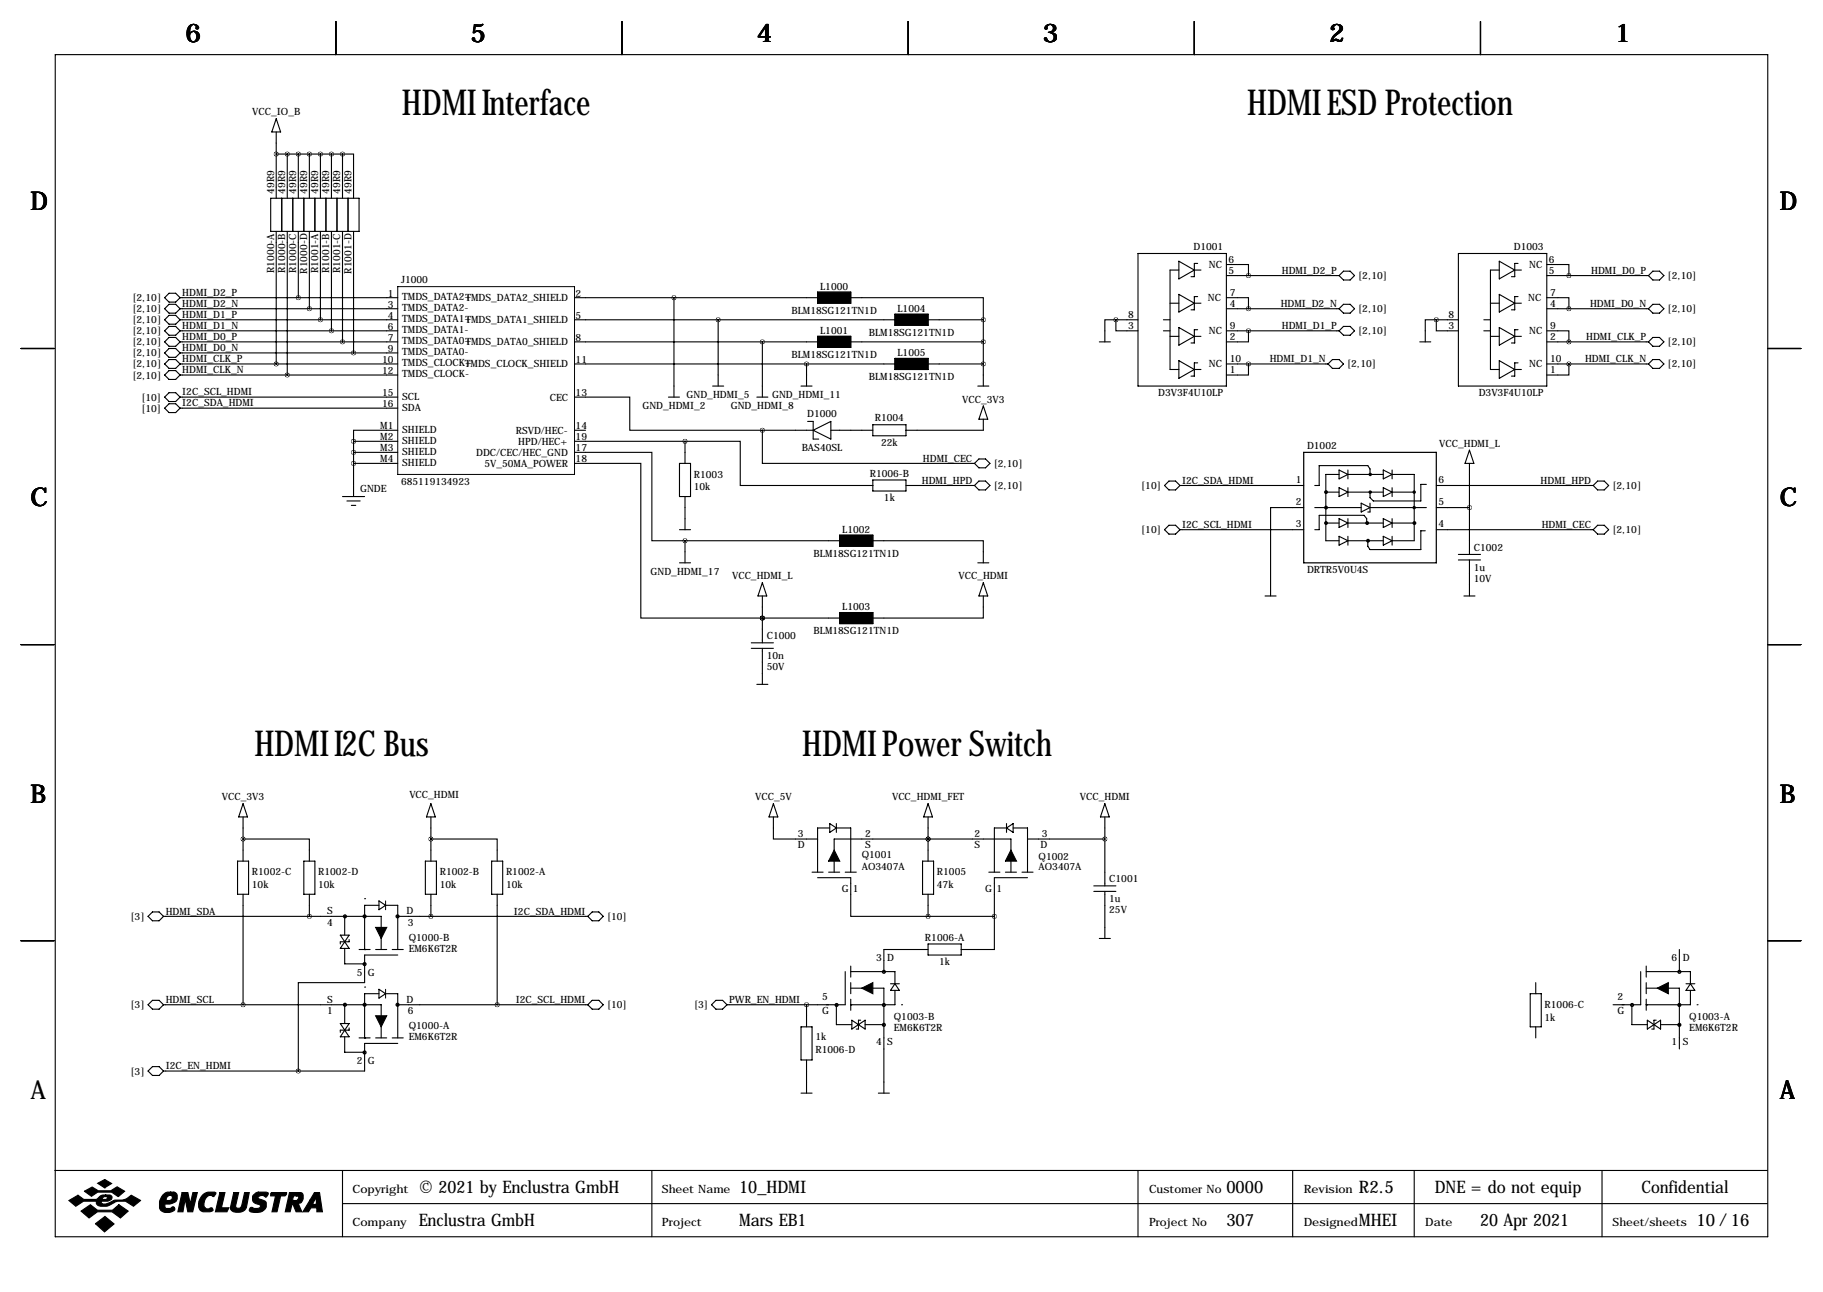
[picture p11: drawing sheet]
<svg xmlns="http://www.w3.org/2000/svg" width="419mm" height="297mm" viewBox="0 0 419 297" stroke-linecap="round" stroke-linejoin="round" font-family="sans-serif">
<g fill="none" stroke="#000" stroke-width=".25">
<path d="M12.7 12.6h393.7v271.7h-393.7zM77.2 4.9v7.7M143 4.9v7.7M208.8 4.9v7.7M274.6 4.9v7.7M340.4 4.9v7.7M63.5 30.3v15.3M63.5 27.3l1 3h-2zM63.5 35.4h15.2M66 35.4v10.2M68.6 35.4v10.2M71.1 35.4v10.2"/>
<path d="M73.7 35.4v10.2M76.2 35.4v10.2M78.7 35.4h2.6v10.2M78.7 35.4v10.2M62.2 45.6h20.3v7.6h-20.3zM63.5 53.2v30.5M64.8 45.6v7.6M66 53.2v33M67.3 45.6v7.6M68.6 53.2v15.2M69.8 45.6v7.6M71.1 53.2v17.8"/>
<path d="M72.4 45.6v7.6M73.7 53.2v20.3M74.9 45.6v7.6M76.2 53.2v22.9M77.5 45.6v7.6M78.7 53.2v25.4M80 45.6v7.6M81.3 53.2v27.9M261.6 58.3h20.3v30.5h-20.3zM335.3 58.3h20.3v30.5h-20.3zM37.8 73.5l1.1-1h1.5l1 1-1 1h-1.5zM37.8 76.1l1.1-1.1h1.5l1 1.1-1 1h-1.5z"/>
<path d="M37.8 78.6l1.1-1h1.5l1 1-1 1h-1.5zM37.8 71l1.1-1h1.5l1 1-1 1h-1.5zM38.9 67.4h1.5l1 1-1 1.1h-1.5l-1.1-1.1zM41.4 68.4h50M41.4 73.5h50M41.4 78.6h50M41.4 76.1h50M41.4 71h50M132.1 68.4h55.9M132.1 73.5h73.6M132.1 78.6h55.9M154.9 68.4v22.9"/>
<path d="M165.1 73.5v15.3M175.3 78.6v12.7M188 67.2h7.6v2.5h-7.6zM188 77.3h7.6v2.6h-7.6zM195.6 68.4h30.5v5.1M195.6 78.6h30.5M205.7 72.2h7.7v2.6h-7.7zM213.4 73.5h12.7M226.1 73.5v15.3M252.7 78.6h2.6M256.5 73.5v2.6h5.1M256.5 73.5h-2.5v5.1"/>
<path d="M256.5 73.5h5.1M267.5 73.5h1.5M267.5 76.1h1.5M269 69.7h2M269 77.3h2M271 62.1h-2v22.8h2M271 60.1l3.6 2-3.6 2zM271 67.7l3.6 2-3.6 2zM271 75.3l3.6 2-3.6 2.1zM274.6 69.7h1.5M274.6 77.3h1.5M274.6 62.1h1.5"/>
<path d="M275.3 60.6h-.7v3h-.8M275.3 68.2h-.7v3h-.8M275.3 75.8h-.7v3.1h-.8M281.9 60.8h5.1v2.6M281.9 68.4h5.1v2.6M281.9 76.1h25.9M281.9 63.4h25.9M281.9 71h25.9M287 76.1v2.5h-5.1M307.8 76.1l1.1-1.1h1.5l1 1.1-1 1h-1.5zM307.8 71l1.1-1h1.5l1 1-1 1h-1.5zM308.9 62.3h1.5l1 1.1-1 1h-1.5l-1.1-1z"/>
<path d="M326.4 78.6h2.5M330.2 73.5v2.6h5.1M330.2 73.5h-2.5v5.1M330.2 73.5h5.1M341.1 73.5h1.5M341.1 76.1h1.5M342.6 69.7h2.1M342.6 77.3h2.1M344.7 62.1h-2.1v22.8h2.1M344.7 60.1l3.5 2-3.5 2zM344.7 67.7l3.5 2-3.5 2zM344.7 75.3l3.5 2-3.5 2.1z"/>
<path d="M348.2 69.7h1.6M348.2 77.3h1.6M348.2 62.1h1.6M349 68.2h-.8v3h-.7M349 60.6h-.8v3h-.7M349 75.8h-.8v3.1h-.7M355.6 60.8h5.1v2.6M355.6 68.4h5.1v2.6M355.6 76.1h5.1v2.5M355.6 78.6h23.4M355.6 63.4h23.4M355.6 71h23.4"/>
<path d="M379 78.6l1-1h1.5l1 1-1 1h-1.5zM379 71l1-1h1.5l1 1-1 1h-1.5zM379 63.4l1-1.1h1.5l1 1.1-1 1h-1.5zM4.8 80.1h7.6M37.8 81.1l1.1-1h1.5l1 1-1 1.1h-1.5zM37.8 83.7l1.1-1h1.5l1 1-1 1h-1.5zM37.8 86.2l1.1-1h1.5l1 1-1 1h-1.5zM37.8 91.3l1.1-1h1.5l1 1-1 1h-1.5zM37.8 93.8l1.1-1h1.5l1 1-1 1.1h-1.5zM41.4 83.7h50M41.4 86.2h50M41.4 81.1h50"/>
<path d="M41.4 91.3h50M41.4 93.8h50M91.4 98.9h-10.1v2.6M132.1 91.3h12.7v7.6h30.5M132.1 83.7h73.6M132.1 98.9h2.5M153.7 91.3h2.5M163.8 88.8h2.6M174 91.3h2.5M175.3 98.9v7.6h48.7M175.3 98.9h11.6M184.1 88.8h2.6"/>
<path d="M185.4 83.7v5.1M185.7 96.9h1.2v4.1h1.3M186.9 98.9l4.1-2v4.1zM191 98.9h9.7M200.7 97.6h7.6v2.6h-7.6zM205.7 82.4h7.7v2.5h-7.7zM213.4 83.7h12.7M224.8 88.8h2.5M226.1 96.4v2.5h-17.8M226.1 93.3l1 3.1h-2.1zM271 82.9l3.6 2-3.6 2.1zM274.6 84.9h1.5"/>
<path d="M275.3 83.4h-.7v3.1h-.8M281.9 83.7h23.4M287 83.7v2.5h-5.1M305.3 83.7l1-1h1.5l1.1 1-1.1 1h-1.5zM344.7 82.9l3.5 2-3.5 2.1zM348.2 84.9h1.6M349 83.4h-.8v3.1h-.7M355.6 83.7h23.4M360.7 83.7v2.5h-5.1M379 83.7l1-1h1.5l1 1-1 1h-1.5zM406.4 80.1h7.6M78.7 114.2h5.1"/>
<path d="M79.8 115.2h3M80.8 116.2h1M81.3 101.5v12.7M81.3 106.5h10.1M81.3 104h10.1M81.3 101.5h10.1M132.1 106.5h15.2v35.6h28M132.1 104h17.8v20.3h7.6M132.1 101.5h25.4M156.2 106.5h2.5v7.7h-2.5zM157.5 101.5h12.7v10.1h30.5M157.5 101.5v5"/>
<path d="M157.5 114.2v7.6M200.7 110.3h7.6v2.6h-7.6zM208.3 111.6h15.7M225 105.5h1.6l1 1-1 1.1h-1.6l-1-1.1zM225 110.6h1.6l1 1-1 1h-1.6l-1-1zM267.7 111.6l1-1h1.6l1 1-1 1h-1.6zM271.3 111.6h28.4M299.7 116.7h-7.6v20.3M302.3 116.7h10.6M304.8 113.1h3M307.8 108.1l2.1 1-2.1 1zM307.8 112.1l2.1 1-2.1 1.1z"/>
<path d="M307.8 119.2l2.1 1.1-2.1 1zM307.8 109.1h-3v15.2h3M309.9 108.1v2M309.9 112.1v2.1M309.9 119.2v2.1M309.9 109.1h8.1M309.9 113.1h8.1M312.9 115.7l2.1 1-2.1 1zM315 109.1v-1.3l-.5-.8h-11.2v4.6h-1M315 115.7v2h-.5M315 116.7h12.9M318 108.1l2 1-2 1z"/>
<path d="M318 112.1l2 1-2 1.1zM318 119.2l2 1.1-2 1zM320 109.1h5.1v15.2h-5.1M320 108.1v2M320 112.1v2.1M320 119.2v2.1M320 113.1h5.1M327.9 111.4h-1.3v3.8h-10.9l-.7-.8v-1.3M330.2 116.7h7.6M330.2 111.6h36.1M337.8 106.5v21M337.8 103.5l1 3h-2z"/>
<path d="M366.3 111.6l1-1h1.5l1 1-1 1h-1.5zM156.2 121.8h2.5M156.2 129.4h2.5M157.5 124.3h35.5M157.5 124.3v5.1M175.3 137v10.8M175.3 134l1 3h-2.1zM193 123h7.7v2.6h-7.7zM200.7 124.3h25.4v5.1M224.8 129.4h2.5M226.1 137v5.1h-25.4M226.1 134l1 3h-2.1z"/>
<path d="M267.7 121.8l1-1h1.6l1 1-1 1h-1.6zM271.3 121.8h28.4M290.8 137h2.6M304.8 120.3h3M307.8 123.3l2.1 1-2.1 1zM309.9 123.3v2M309.9 120.3h8.1M309.9 124.3h8.1M314.2 120.3v-1.1l-.6-.7h-10.3v3.3h-1M318 123.3l2 1-2 1zM320 123.3v2M320 120.3h5.1"/>
<path d="M327.7 122h-1.1v4.4h-11.6l-.5-.8v-1.3M330.2 121.8h36.1M335.3 127.5h5.1M335.3 128.7h5.1M336.5 137h2.6M337.8 128.7v8.3M367.3 120.8h1.5l1 1-1 1h-1.5l-1-1zM4.8 148.2h7.6M172.7 147.8h5.1M172.7 149.1h5.1M174 157.3h2.5M175.3 142.1h.1"/>
<path d="M175.3 142.1h17.7M175.3 149.1v8.2M193 140.8h7.7v2.6h-7.7zM406.4 148.2h7.6M54.6 198h2.5v7.6h-2.5zM55.9 192.9h15.2v5.1M55.9 187.8v10.2M55.9 184.8l1 3h-2zM69.8 198h2.6v7.6h-2.6zM97.8 198h2.5v7.6h-2.5zM99.1 192.9h15.2v5.1M99.1 187.8v10.2"/>
<path d="M99.1 184.8l1 3h-2.1zM113 198h2.6v7.6h-2.6zM177.8 187.8v5.1h10.2M177.8 184.8l1 3h-2zM190.8 190.4h-2.8v10.1M190.8 189.3l1.5 1.1-1.5 1zM191.8 195.4v-2.5h40.6v2.5M191.8 198v2.5M192.3 190.4h3.3v10.1M192.3 189.3v2.1M212.1 198h2.5v7.6h-2.5zM213.4 192.9h.1"/>
<path d="M213.4 187.8v10.2M213.4 184.8l1 3h-2.1zM231.4 190.4h-2.8v10.1M231.4 190.4l1.5-1.1v2.1zM231.4 189.3v2.1M232.4 198v2.5M232.9 190.4h3.3v10.1M236.2 192.9h17.8M254 187.8v15.9M254 184.8l1 3h-2zM4.8 216.3h7.6M34 210.7l1.1-1h1.5l1 1-1 1h-1.5z"/>
<path d="M37.6 210.7h50v2.5M55.9 205.6v25.4M71.1 205.6v5.1M78.2 215l2.1 3h-2.1l2.1-3zM79.2 210.7v4.3M79.2 218v3.6h4.6M80.3 216v.5h-2.1v.5M82.5 218.3h2.6M83.8 206.6h.1M83.8 218.3h.1M86.4 218.3h2.5M87.1 208.1h-3.3v10.2"/>
<path d="M87.1 207.1l1.5 1-1.5 1.1zM87.6 215.8v2.5M88.6 208.1h2.8v10.2M90.2 218.3h2.5M91.4 219.6h-7.6v6.3h-15.2v20.3M91.4 210.7h43.7M99.1 205.6v5.1M114.3 205.6v25.4M135.1 210.7l1-1h1.6l1 1-1 1h-1.6zM186.7 200.5h2.5M188 201.8h7.6v8.9h17.8M190.5 200.5h2.5"/>
<path d="M194.3 200.5h2.5M213.4 205.6v5.1M213.4 217h7.6v2.6h-7.6zM213.4 210.7h15.2M213.4 218.3h-10.2v5.1M227.3 200.5h2.6M228.6 210.7v7.6h-7.6M231.1 200.5h2.6M234.9 200.5h2.6M236.2 201.8h-7.6v8.9M251.5 203.7h5M251.5 204.9h5"/>
<path d="M252.7 215.8h2.6M254 204.9v10.9M386.1 218.3v5.1M406.4 216.3h7.6M35.1 230h1.5l1 1-1 1h-1.5l-1.1-1zM37.6 231h50v2.5M78.2 235.3h2.1l-2.1 3.1h2.1zM79.2 231v4.3M79.2 238.4v3.5h4.6M80.3 236.3v.5h-2.1v.5M82.5 238.6h2.6M83.8 226.9h.1"/>
<path d="M83.8 238.6h.1M86.4 238.6h2.5M87.1 228.5h-3.3v10.1M87.1 227.4l1.5 1.1-1.5 1zM87.6 236.1v2.5M88.6 228.5h2.8v10.1M90.2 238.6h2.5M91.4 231h43.7M91.4 239.9h-7.6v6.3h-46.2M135.1 231l1-1h1.6l1 1-1 1h-1.6zM163.6 231l1-1h1.5l1 1-1 1h-1.5zM184.1 236.1h2.6v7.6h-2.6z"/>
<path d="M185.4 231v5.1M192.3 231v4.6h3.5M194.3 223.4v7.6h-27.2M195.6 231h.1M195.6 222.1v2.5M195.6 225.9v2.6M195.6 229.7v2.6M195.6 223.4h10.1v2.8M195.6 227.2h2.5M195.8 234.6l3.1 2v-2l-3.1 2zM197.9 234.6h-.5v2h-.6M198.9 235.6h4.3"/>
<path d="M200.7 227.2h2.5v24.1M204.7 226.2h2.1M205.7 227.7v3.3h-10.1M205.7 226.2l1.1 1.5h-2.1zM207.3 231h.1M351.8 228.5h2.5v7.6h-2.5zM353.1 225.9v2.6M353.1 236.1v2.5M375.2 231v4.6h3.5M377.2 223.4v7.6h-6.4M378.5 231h.1M378.5 227.2h2.5"/>
<path d="M378.5 223.4h10.1v2.8M378.5 222.1v2.5M378.5 225.9v2.6M378.5 229.7v2.6M378.7 234.6l3.1 2v-2l-3.1 2zM380.7 234.6h-.5v2h-.5M381.8 235.6h4.3M383.5 227.2h2.6v14M387.6 226.2h2M388.6 227.7v3.3h-10.1M388.6 226.2l1 1.5h-2zM390.1 231h.1"/>
<path d="M35.1 245.2h1.5l1 1-1 1.1h-1.5l-1.1-1.1zM184.1 251.3h2.6M185.4 243.7v7.6M201.9 251.3h2.6M12.6 269.1h393.7M78.7 269.1v15.2M78.7 276.7h327.6M149.9 269.1v15.2M261.6 269.1v15.2M297.2 269.1v15.2M325.1 269.1v15.2M368.3 269.1v15.2"/>
</g>
<g fill="#000" stroke="#000" stroke-width=".25">
<path d="M188 67.2h7.6v2.5h-7.6zM188 77.3h7.6v2.6h-7.6zM205.7 72.2h7.7v2.6h-7.7zM205.7 82.4h7.7v2.5h-7.7zM193 123h7.7v2.6h-7.7zM193 140.8h7.7v2.6h-7.7zM191.8 195.4l1.2 2.6h-2.5zM232.4 195.4l1.3 2.6h-2.6zM86.4 213.2h2.5l-1.3 2.6zM86.4 233.5h2.5l-1.3 2.6zM198.1 227.2l2.6-1.3v2.6zM381 227.2l2.5-1.3v2.6z"/>
<path d="M15.8 276l2.1-1.2 1.4 1h2.8l.3-.2a1.77 1.77 0 0 1 1.9-.9v.4l-.6 .2-.2 .5h.9l.3-.6-.4-.1v-.4h.9a.59 .59 0 0 1 .6 .7l-.2 .4-.8 .4h-1.4l-.1 .1 .1 .4a3.2 3.2 0 0 0 2.7-.7l.3-.1a4 4 0 0 0 3.8-1.1l2.1 1.2-1.6 1.3a4 4 0 0 0-5.5-.2 2.66 2.66 0 0 1-2.9-.2l-.1-.7h-3l-1.8 1.1zM19.4 273.9l1.8-1 1.4 .9h2.9l1.4-.9 1.8 1-1.5 1.2-1.5-1h-3.2l-1.5 .9zM22.5 272l1.6-.8 1.6 .9-1.6 1zM18.6 278.4l2.2-1.4 1.6 1.2h3.5l1.4-1.2 2.2 1.4-1.8 1.6-1.9-1.4h-3.4l-1.9 1.4zM37.4 274.7a1.75 1.75 0 0 1 1.8-.6v.7a.82 .82 0 0 0-.8 1.2h.6a.6 .6 0 0 0 .6-.5 .6 .6 0 0 0-.4-.7v-.7h.8l.5 .3a1.61 1.61 0 0 1 0 1.7 1.61 1.61 0 0 1-1.5 .7h-1v.9l.2 .1h.9l.7-.4 .4 .4a1.06 1.06 0 0 1-1.3 1 1.82 1.82 0 0 1-2.2-1.1 3.5 3.5 0 0 1 .7-3zM41.9 274.2h1.3l.5 2.6 .6-2.6h1.1l-1.1 4.4h-1.1l-.6-2.9-.5 2.9h-1.2zM46.7 274.6a2.78 2.78 0 0 1 2.9-.4l-.4 .9a1.32 1.32 0 0 0-2.1 .8l-.2 .8a.98 .98 0 0 0 1.1 1.2 .55 .55 0 0 1 .6-.2 .55 .55 0 0 1 .4 .6l-.7 .3-1.8-.1a1.79 1.79 0 0 1-.8-2.3zM50.5 274.2h1.2l-.8 3.5h1.7l-.4 .9h-2.7zM53.7 274.2h1.2l-.7 3.1a.73 .73 0 0 0 .7 .5 .73 .73 0 0 0 .7-.6l.6-3h1.1l-.7 3.4a2.28 2.28 0 0 1-3.6 .4v-.4zM58.3 274.7l.8-.6h2.1l.5 .2v.2l-.6 .7a.96 .96 0 0 0-1-.4 .96 .96 0 0 0-.8 .6l1.7 .8a1.71 1.71 0 0 1-.1 1.8 1.71 1.71 0 0 1-1.7 .8l-1.4-.2a.51 .51 0 0 1-.4-.7 .51 .51 0 0 1 .8-.2l1 .1a.52 .52 0 0 0 .6-.2 .52 .52 0 0 0-.2-.7 1.39 1.39 0 0 1-1.4-.6 1.39 1.39 0 0 1 .1-1.6zM62.2 274.4l.2-.2h3.5l-.1 .4-.3 .3h-1l-.8 3.7h-1.2l.8-3.7h-1.1zM66.5 274.2h1.7v.7h-.7l-.2 1.1h.9l.3-.3a.44 .44 0 0 0 .1-.5 .44 .44 0 0 0-.4-.3v-.7h1l.3 .2 .2 .3v.9a1.03 1.03 0 0 1-1.2 1l.9 2h-1.3l-.8-1.8h-.1l-.5 1.8h-1.1z"/>
<path d="M72.3 274.2h1.2l.6 4.4h-1.3v-.9h-1.3l-.6 .9h-1.3l1.7-2.7h1l-.4 .8 .2 .2h.4l.2-.2v-1.5l-.4 .7h-1zM21.9 281.3l2.2-1.6 2.1 1.7-2.2 1.8z"/>
</g>
<path d="M299.7 104h30.5v25.4h-30.5z" fill="none" stroke="#000" stroke-width=".28"/>
<g fill="none" stroke="#000" stroke-width=".38">
<circle cx="304.9" cy="116.7" r=".25"/>
<circle cx="304.9" cy="113.1" r=".25"/>
<circle cx="315" cy="113.1" r=".2"/>
<circle cx="315" cy="109.1" r=".2"/>
<circle cx="325.1" cy="113.1" r=".2"/>
<circle cx="325.1" cy="116.7" r=".2"/>
<circle cx="304.9" cy="120.3" r=".25"/>
<circle cx="314.3" cy="120.3" r=".25"/>
<circle cx="314.5" cy="124.3" r=".25"/>
<circle cx="325.2" cy="120.3" r=".25"/>
</g>
<circle cx="325.1" cy="116.7" r=".19" fill="#000"/>
<path d="M91.4 65.9h40.7v43.2h-40.7zM88.6 207.1v2.1M88.6 227.4v2.1" fill="none" stroke="#000" stroke-width=".23"/>
<g fill="none" stroke="#000" stroke-width=".63">
<circle cx="79.3" cy="210.7" r=".15"/>
<circle cx="83.8" cy="210.7" r=".15"/>
<circle cx="91.4" cy="210.7" r=".15"/>
<circle cx="79.3" cy="231" r=".15"/>
<circle cx="83.8" cy="221.7" r=".15"/>
<circle cx="83.8" cy="231" r=".15"/>
<circle cx="91.4" cy="231" r=".15"/>
<circle cx="192.3" cy="231" r=".15"/>
<circle cx="203.2" cy="231" r=".15"/>
<circle cx="203.2" cy="235.6" r=".15"/>
<circle cx="203.2" cy="223.4" r=".15"/>
<circle cx="375.2" cy="231" r=".15"/>
<circle cx="386.1" cy="231" r=".15"/>
<circle cx="386.1" cy="235.6" r=".15"/>
<circle cx="386.1" cy="223.4" r=".15"/>
<circle cx="83.8" cy="242" r=".15"/>
</g>
<path d="M175.2 142.1a.05 .05 0 0 0 .1 0 .05 .05 0 0 0-.1 0zM99 210.7a.05 .05 0 0 0 .1 0 .05 .05 0 0 0-.1 0zM337.8 116.7a.05 .05 0 0 0 .1 0 .05 .05 0 0 0-.1 0zM66 35.4a.05 .05 0 0 0 .1 0 .05 .05 0 0 0-.1 0zM68.5 35.4a.05 .05 0 0 0 .1 0 .05 .05 0 0 0-.1 0zM71.1 35.4a.05 .05 0 0 0 .1 0 .05 .05 0 0 0-.1 0zM73.6 35.4a.05 .05 0 0 0 .1 0 .05 .05 0 0 0-.1 0zM78.7 35.4a.05 .05 0 0 0 .1 0 .05 .05 0 0 0-.1 0zM213.3 192.9a.05 .05 0 0 0 .1 0 .05 .05 0 0 0-.1 0zM213.3 210.7a.05 .05 0 0 0 .1 0 .05 .05 0 0 0-.1 0zM175.2 142.1a.05 .05 0 0 0 .1 0 .05 .05 0 0 0-.1 0zM68.5 246.2a.05 .05 0 0 0 .1 0 .05 .05 0 0 0-.1 0zM154.9 68.4a.05 .05 0 0 0 .1 0 .05 .05 0 0 0-.1 0zM185.4 83.7a.05 .05 0 0 0 .1 0 .05 .05 0 0 0-.1 0zM226 83.7a.05 .05 0 0 0 .1 0 .05 .05 0 0 0-.1 0zM226 78.6a.05 .05 0 0 0 .1 0 .05 .05 0 0 0-.1 0zM226 73.5a.05 .05 0 0 0 .1 0 .05 .05 0 0 0-.1 0zM360.6 83.7a.05 .05 0 0 0 .1 0 .05 .05 0 0 0-.1 0zM287 83.7a.05 .05 0 0 0 .1 0 .05 .05 0 0 0-.1 0zM55.8 231a.05 .05 0 0 0 .1 0 .05 .05 0 0 0-.1 0zM71.1 210.7a.05 .05 0 0 0 .1 0 .05 .05 0 0 0-.1 0zM55.8 192.9a.05 .05 0 0 0 .1 0 .05 .05 0 0 0-.1 0zM99 192.9a.05 .05 0 0 0 .1 0 .05 .05 0 0 0-.1 0zM213.3 192.9a.05 .05 0 0 0 .1 0 .05 .05 0 0 0-.1 0zM73.6 73.5a.05 .05 0 0 0 .1 0 .05 .05 0 0 0-.1 0zM78.7 78.6a.05 .05 0 0 0 .1 0 .05 .05 0 0 0-.1 0zM81.2 81.1a.05 .05 0 0 0 .1 0 .05 .05 0 0 0-.1 0zM66 86.2a.05 .05 0 0 0 .1 0 .05 .05 0 0 0-.1 0zM68.5 68.4a.05 .05 0 0 0 .1 0 .05 .05 0 0 0-.1 0zM71.1 71a.05 .05 0 0 0 .1 0 .05 .05 0 0 0-.1 0zM185.4 231a.05 .05 0 0 0 .1 0 .05 .05 0 0 0-.1 0zM81.2 101.5a.05 .05 0 0 0 .1 0 .05 .05 0 0 0-.1 0zM81.2 106.5a.05 .05 0 0 0 .1 0 .05 .05 0 0 0-.1 0zM81.2 104a.05 .05 0 0 0 .1 0 .05 .05 0 0 0-.1 0zM157.4 124.3a.05 .05 0 0 0 .1 0 .05 .05 0 0 0-.1 0zM157.4 101.5a.05 .05 0 0 0 .1 0 .05 .05 0 0 0-.1 0zM175.2 78.6a.05 .05 0 0 0 .1 0 .05 .05 0 0 0-.1 0zM175.2 98.9a.05 .05 0 0 0 .1 0 .05 .05 0 0 0-.1 0zM287 76.1a.05 .05 0 0 0 .1 0 .05 .05 0 0 0-.1 0zM287 63.4a.05 .05 0 0 0 .1 0 .05 .05 0 0 0-.1 0zM287 71a.05 .05 0 0 0 .1 0 .05 .05 0 0 0-.1 0zM360.6 63.4a.05 .05 0 0 0 .1 0 .05 .05 0 0 0-.1 0zM360.6 71a.05 .05 0 0 0 .1 0 .05 .05 0 0 0-.1 0zM360.6 78.6a.05 .05 0 0 0 .1 0 .05 .05 0 0 0-.1 0zM256.5 73.5a.05 .05 0 0 0 .1 0 .05 .05 0 0 0-.1 0z" fill="#000" stroke="#000" stroke-width="1"/>
<g font-size="8.2">
<text x="92.4" y="26.5">HDMI Interface</text>
<text x="286.7" y="26.5">HDMI ESD Protection</text>
<text x="58.5" y="173.8">HDMI I2C Bus</text>
<text x="184.4" y="173.8">HDMI Power Switch</text>
</g>
<g font-size="5.9">
<text x="42.7" y="9.8">6</text>
<text x="108.2" y="9.8">5</text>
<text x="174" y="9.8">4</text>
<text x="239.8" y="9.8">3</text>
<text x="305.6" y="9.8">2</text>
<text x="371.3" y="9.8">1</text>
<text x="7" y="48.4">D</text>
<text x="409.2" y="48.4">D</text>
<text x="7" y="116.4">C</text>
<text x="409.2" y="116.4">C</text>
<text x="7" y="184.5">B</text>
<text x="409.2" y="184.5">B</text>
<text x="7" y="252.6">A</text>
<text x="409.2" y="252.6">A</text>
</g>
<g font-size="4">
<text x="96.3" y="274.2">© 2021 by Enclustra GmbH</text>
<text x="169.9" y="274.2">10_HDMI</text>
<text x="281.9" y="274.2">0000</text>
<text x="312.4" y="274.2">R2.5</text>
<text x="329.8" y="274.2">DNE = do not equip</text>
<text x="377.3" y="274.2">Confidential</text>
<text x="96.3" y="281.8">Enclustra GmbH</text>
<text x="169.9" y="281.8">Mars EB1</text>
<text x="281.9" y="281.8">307</text>
<text x="312.4" y="281.8">MHEI</text>
<text x="340.3" y="281.8">20 Apr 2021</text>
<text x="390" y="281.8">10 / 16</text>
</g>
<g font-size="2.6">
<text x="81" y="274.2">Copyright</text>
<text x="152.1" y="274.2">Sheet Name</text>
<text x="264.2" y="274.2">Customer No</text>
<text x="299.7" y="274.2">Revision</text>
<text x="81" y="281.8">Company</text>
<text x="152.1" y="281.8">Project</text>
<text x="264.2" y="281.8">Project No</text>
<text x="299.7" y="281.8">Designed</text>
<text x="327.7" y="281.8">Date</text>
<text x="370.7" y="281.8">Sheet/sheets</text>
</g>
<g font-size="2.3">
<text x="58" y="26.5">VCC_IO_B</text>
<text x="63" y="44.6" transform="rotate(-90 63 44.6)">49R9</text>
<text x="65.5" y="44.6" transform="rotate(-90 65.5 44.6)">49R9</text>
<text x="68.1" y="44.6" transform="rotate(-90 68.1 44.6)">49R9</text>
<text x="70.6" y="44.6" transform="rotate(-90 70.6 44.6)">49R9</text>
<text x="73.2" y="44.6" transform="rotate(-90 73.2 44.6)">49R9</text>
<text x="75.7" y="44.6" transform="rotate(-90 75.7 44.6)">49R9</text>
<text x="78.2" y="44.6" transform="rotate(-90 78.2 44.6)">49R9</text>
<text x="80.8" y="44.6" transform="rotate(-90 80.8 44.6)">49R9</text>
<text x="274.4" y="57.5">D1001</text>
<text x="348" y="57.5">D1003</text>
<text x="63" y="62.7" transform="rotate(-90 63 62.7)">R1000-A</text>
<text x="65.5" y="62.7" transform="rotate(-90 65.5 62.7)">R1000-B</text>
<text x="68.1" y="62.7" transform="rotate(-90 68.1 62.7)">R1000-C</text>
<text x="70.6" y="62.9" transform="rotate(-90 70.6 62.9)">R1000-D</text>
<text x="73.2" y="62.7" transform="rotate(-90 73.2 62.7)">R1001-A</text>
<text x="75.7" y="62.7" transform="rotate(-90 75.7 62.7)">R1001-B</text>
<text x="78.2" y="62.7" transform="rotate(-90 78.2 62.7)">R1001-C</text>
<text x="80.8" y="62.9" transform="rotate(-90 80.8 62.9)">R1001-D</text>
<text x="92.2" y="65.1">J1000</text>
<text x="277.9" y="61.6">NC</text>
<text x="282.4" y="60.4">6</text>
<text x="282.4" y="62.9">5</text>
<text x="294.7" y="63">HDMI_D2_P</text>
<text x="312.3" y="64.2">[2,10]</text>
<text x="351.6" y="61.6">NC</text>
<text x="356.1" y="60.4">6</text>
<text x="356.1" y="62.9">5</text>
<text x="365.8" y="63">HDMI_D0_P</text>
<text x="383.4" y="64.2">[2,10]</text>
<text x="30.4" y="69.2">[2,10]</text>
<text x="30.4" y="71.8">[2,10]</text>
<text x="41.9" y="68">HDMI_D2_P</text>
<text x="41.9" y="70.6">HDMI_D2_N</text>
<text x="89.2" y="68.2">1</text>
<text x="89.2" y="70.7">3</text>
<text x="92.5" y="69">TMDS_DATA2+</text>
<text x="92.5" y="71.5">TMDS_DATA2-</text>
<text x="107" y="69.2">TMDS_DATA2_SHIELD</text>
<text x="132.3" y="68.2">2</text>
<text x="188.5" y="66.7">L1000</text>
<text x="206.3" y="71.7">L1004</text>
<text x="277.7" y="69.2">NC</text>
<text x="282.7" y="68">7</text>
<text x="282.7" y="70.6">4</text>
<text x="294.4" y="70.6">HDMI_D2_N</text>
<text x="312.3" y="71.8">[2,10]</text>
<text x="351.3" y="69.2">NC</text>
<text x="356.4" y="68">7</text>
<text x="356.4" y="70.6">4</text>
<text x="365.6" y="70.6">HDMI_D0_N</text>
<text x="383.4" y="71.8">[2,10]</text>
<text x="30.4" y="74.3">[2,10]</text>
<text x="30.4" y="76.9">[2,10]</text>
<text x="41.9" y="73.1">HDMI_D1_P</text>
<text x="41.9" y="75.7">HDMI_D1_N</text>
<text x="89.2" y="73.3">4</text>
<text x="89.2" y="75.8">6</text>
<text x="92.5" y="74.1">TMDS_DATA1+</text>
<text x="92.5" y="76.6">TMDS_DATA1-</text>
<text x="107" y="74.3">TMDS_DATA1_SHIELD</text>
<text x="132.3" y="73.3">5</text>
<text x="182" y="72.1">BLM18SG121TN1D</text>
<text x="188.5" y="76.8">L1001</text>
<text x="199.7" y="77.2">BLM18SG121TN1D</text>
<text x="259.3" y="73">8</text>
<text x="259.3" y="75.6">3</text>
<text x="277.9" y="76.9">NC</text>
<text x="282.7" y="75.6">9</text>
<text x="294.7" y="75.7">HDMI_D1_P</text>
<text x="312.3" y="76.9">[2,10]</text>
<text x="333" y="73">8</text>
<text x="333" y="75.6">3</text>
<text x="351.6" y="76.9">NC</text>
<text x="356.4" y="75.6">9</text>
<text x="30.4" y="79.4">[2,10]</text>
<text x="30.4" y="81.9">[2,10]</text>
<text x="41.9" y="78.2">HDMI_D0_P</text>
<text x="41.9" y="80.7">HDMI_D0_N</text>
<text x="41.9" y="83.3">HDMI_CLK_P</text>
<text x="87.8" y="83.4">10</text>
<text x="89.2" y="78.3">7</text>
<text x="89.2" y="80.9">9</text>
<text x="92.5" y="79.2">TMDS_DATA0+</text>
<text x="92.5" y="81.7">TMDS_DATA0-</text>
<text x="107" y="79.4">TMDS_DATA0_SHIELD</text>
<text x="132.3" y="78.3">8</text>
<text x="132.3" y="83.4">11</text>
<text x="182" y="82.2">BLM18SG121TN1D</text>
<text x="206.3" y="81.9">L1005</text>
<text x="282.7" y="78.2">2</text>
<text x="282.7" y="83.3">10</text>
<text x="291.9" y="83.3">HDMI_D1_N</text>
<text x="356.4" y="78.2">2</text>
<text x="356.4" y="83.3">10</text>
<text x="364.4" y="83.3">HDMI_CLK_N</text>
<text x="364.6" y="78.2">HDMI_CLK_P</text>
<text x="383.4" y="79.4">[2,10]</text>
<text x="30.4" y="84.5">[2,10]</text>
<text x="30.4" y="87">[2,10]</text>
<text x="41.9" y="85.8">HDMI_CLK_N</text>
<text x="87.8" y="86">12</text>
<text x="92.5" y="84.2">TMDS_CLOCK+</text>
<text x="92.5" y="86.8">TMDS_CLOCK-</text>
<text x="106.9" y="84.5">TMDS_CLOCK_SHIELD</text>
<text x="199.7" y="87.3">BLM18SG121TN1D</text>
<text x="277.9" y="84.5">NC</text>
<text x="282.7" y="85.8">1</text>
<text x="309.7" y="84.5">[2,10]</text>
<text x="351.6" y="84.5">NC</text>
<text x="356.4" y="85.8">1</text>
<text x="383.4" y="84.5">[2,10]</text>
<text x="32.5" y="92.1">[10]</text>
<text x="32.5" y="94.6">[10]</text>
<text x="41.9" y="90.9">I2C_SCL_HDMI</text>
<text x="41.9" y="93.4">I2C_SDA_HDMI</text>
<text x="87.8" y="91">15</text>
<text x="87.8" y="93.6">16</text>
<text x="92.5" y="91.9">SCL</text>
<text x="92.5" y="94.4">SDA</text>
<text x="126.4" y="92.1">CEC</text>
<text x="132.3" y="91">13</text>
<text x="147.7" y="94.1">GND_HDMI_2</text>
<text x="157.9" y="91.6">GND_HDMI_5</text>
<text x="168" y="94.1">GND_HDMI_8</text>
<text x="177.5" y="91.6">GND_HDMI_11</text>
<text x="185.6" y="95.9">D1000</text>
<text x="221.2" y="92.6">VCC_3V3</text>
<text x="266.3" y="91.1">D3V3F4U10LP</text>
<text x="340" y="91.1">D3V3F4U10LP</text>
<text x="87.4" y="98.7">M1</text>
<text x="87.4" y="101.2">M2</text>
<text x="92.5" y="99.5">SHIELD</text>
<text x="118.6" y="99.7">RSVD/HEC-</text>
<text x="132.3" y="98.7">14</text>
<text x="132.3" y="101.2">19</text>
<text x="201.1" y="96.9">R1004</text>
<text x="87.4" y="103.7">M3</text>
<text x="87.4" y="106.3">M4</text>
<text x="92.5" y="102">SHIELD</text>
<text x="92.5" y="104.6">SHIELD</text>
<text x="92.5" y="107.1">SHIELD</text>
<text x="109.5" y="104.8">DDC/CEC/HEC_GND</text>
<text x="111.4" y="107.3">5V_50MA_POWER</text>
<text x="119.1" y="102.3">HPD/HEC+</text>
<text x="132.3" y="103.7">17</text>
<text x="132.3" y="106.3">18</text>
<text x="184.3" y="103.6">BAS40SL</text>
<text x="202.6" y="102.6">22k</text>
<text x="212.2" y="106.1">HDMI_CEC</text>
<text x="228.4" y="107.3">[2,10]</text>
<text x="300.5" y="103.2">D1002</text>
<text x="330.9" y="102.7">VCC_HDMI_L</text>
<text x="82.8" y="113.1">GNDE</text>
<text x="92.2" y="111.5">685119134923</text>
<text x="159.5" y="109.8">R1003</text>
<text x="159.5" y="112.7">10k</text>
<text x="199.9" y="109.6">R1006-B</text>
<text x="211.9" y="111.2">HDMI_HPD</text>
<text x="228.4" y="112.4">[2,10]</text>
<text x="262.4" y="112.4">[10]</text>
<text x="271.8" y="111.2">I2C_SDA_HDMI</text>
<text x="297.9" y="111.1">1</text>
<text x="330.7" y="111.1">6</text>
<text x="354.2" y="111.2">HDMI_HPD</text>
<text x="370.7" y="112.4">[2,10]</text>
<text x="203.2" y="115.3">1k</text>
<text x="297.9" y="116.2">2</text>
<text x="330.7" y="116.2">5</text>
<text x="193.6" y="122.5">L1002</text>
<text x="262.4" y="122.6">[10]</text>
<text x="271.8" y="121.4">I2C_SCL_HDMI</text>
<text x="297.9" y="121.3">3</text>
<text x="330.7" y="121.3">4</text>
<text x="354.4" y="121.4">HDMI_CEC</text>
<text x="370.7" y="122.6">[2,10]</text>
<text x="187" y="128">BLM18SG121TN1D</text>
<text x="300.5" y="131.8">DRTR5V0U4S</text>
<text x="338.8" y="126.6">C1002</text>
<text x="338.8" y="131.3">1u</text>
<text x="149.6" y="132.2">GND_HDMI_17</text>
<text x="168.3" y="133.2">VCC_HDMI_L</text>
<text x="220.3" y="133.2">VCC_HDMI</text>
<text x="338.8" y="133.8">10V</text>
<text x="193.6" y="140.3">L1003</text>
<text x="176.3" y="146.9">C1000</text>
<text x="187" y="145.7">BLM18SG121TN1D</text>
<text x="176.3" y="151.6">10n</text>
<text x="176.3" y="154.1">50V</text>
<text x="51" y="184">VCC_3V3</text>
<text x="94.1" y="183.5">VCC_HDMI</text>
<text x="173.6" y="184">VCC_5V</text>
<text x="205.1" y="184">VCC_HDMI_FET</text>
<text x="248.3" y="184">VCC_HDMI</text>
<text x="183.4" y="192.4">3</text>
<text x="183.4" y="195">D</text>
<text x="198.1" y="197.2">Q1001</text>
<text x="198.9" y="192.4">2</text>
<text x="198.9" y="195">S</text>
<text x="224" y="192.4">2</text>
<text x="224" y="195">S</text>
<text x="238.8" y="197.7">Q1002</text>
<text x="239.2" y="195">D</text>
<text x="239.5" y="192.4">3</text>
<text x="57.9" y="201.3">R1002-C</text>
<text x="73.2" y="201.3">R1002-D</text>
<text x="101.1" y="201.3">R1002-B</text>
<text x="116.3" y="201.3">R1002-A</text>
<text x="198.1" y="200.1">AO3407A</text>
<text x="215.4" y="201.3">R1005</text>
<text x="238.8" y="200.1">AO3407A</text>
<text x="255" y="202.8">C1001</text>
<text x="57.9" y="204.2">10k</text>
<text x="73.2" y="204.2">10k</text>
<text x="101.1" y="204.2">10k</text>
<text x="116.3" y="204.2">10k</text>
<text x="193.5" y="205.1">G</text>
<text x="196.1" y="205.1">1</text>
<text x="215.4" y="204.2">47k</text>
<text x="226.5" y="205.1">G</text>
<text x="229.1" y="205.1">1</text>
<text x="255" y="207.5">1u</text>
<text x="30" y="211.5">[3]</text>
<text x="38.1" y="210.3">HDMI_SDA</text>
<text x="75.2" y="212.8">4</text>
<text x="75.2" y="210.2">S</text>
<text x="93.4" y="210.2">D</text>
<text x="93.7" y="212.8">3</text>
<text x="118.2" y="210.3">I2C_SDA_HDMI</text>
<text x="139.5" y="211.5">[10]</text>
<text x="255" y="210">25V</text>
<text x="94" y="216.3">Q1000-B</text>
<text x="94" y="218.9">EM6K6T2R</text>
<text x="201.4" y="220.9">3</text>
<text x="204" y="220.9">D</text>
<text x="212.6" y="216.3">R1006-A</text>
<text x="215.9" y="221.9">1k</text>
<text x="384.3" y="220.9">6</text>
<text x="386.8" y="220.9">D</text>
<text x="82" y="224.4">5</text>
<text x="84.6" y="224.4">G</text>
<text x="30" y="231.8">[3]</text>
<text x="38.1" y="230.6">HDMI_SCL</text>
<text x="75.2" y="233.1">1</text>
<text x="75.2" y="230.5">S</text>
<text x="93.4" y="230.5">D</text>
<text x="93.7" y="233.1">6</text>
<text x="118.6" y="230.6">I2C_SCL_HDMI</text>
<text x="139.5" y="231.8">[10]</text>
<text x="159.6" y="231.8">[3]</text>
<text x="167.6" y="230.6">PWR_EN_HDMI</text>
<text x="189" y="230">5</text>
<text x="189" y="233.2">G</text>
<text x="355.1" y="231.8">R1006-C</text>
<text x="371.9" y="230">2</text>
<text x="371.9" y="233.2">G</text>
<text x="94" y="236.6">Q1000-A</text>
<text x="94" y="239.2">EM6K6T2R</text>
<text x="187.5" y="239.1">1k</text>
<text x="205.5" y="234.6">Q1003-B</text>
<text x="205.5" y="236.9">EM6K6T2R</text>
<text x="355.1" y="234.6">1k</text>
<text x="388.4" y="234.6">Q1003-A</text>
<text x="388.4" y="236.9">EM6K6T2R</text>
<text x="38.1" y="245.8">I2C_EN_HDMI</text>
<text x="82" y="244.7">2</text>
<text x="84.6" y="244.7">G</text>
<text x="187.5" y="242">R1006-D</text>
<text x="201.4" y="240.1">4</text>
<text x="204" y="240.1">S</text>
<text x="384.3" y="240.1">1</text>
<text x="386.8" y="240.1">S</text>
<text x="30" y="247">[3]</text>
</g>
</svg>
